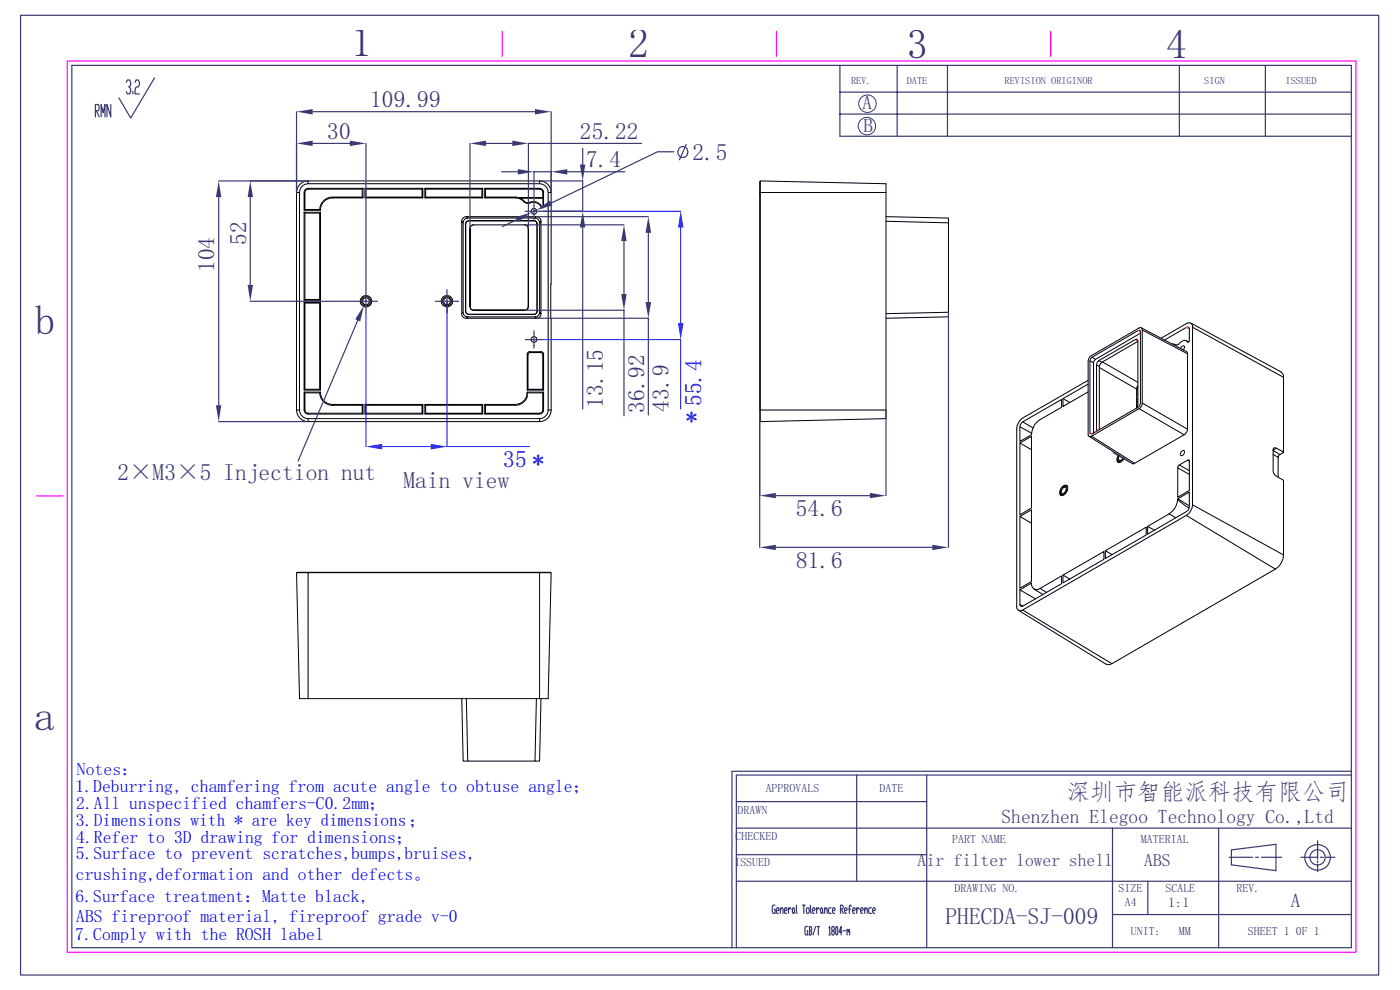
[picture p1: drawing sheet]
<svg xmlns="http://www.w3.org/2000/svg" width="297mm" height="210mm" viewBox="0 0 297 210" stroke-linecap="round" stroke-linejoin="round" font-family="sans-serif">
<path d="M14.3 12.9h273.4v189.1h-273.4zM106.6 6.7v5.3M164.7 6.7v5.3M222.9 6.7v5.3M7.7 105.2h5.7" fill="none" stroke="#f0f" stroke-width=".25"/>
<g fill="none" stroke="#393972" stroke-width=".25">
<path d="M4.4 3.2h288.1v203.6h-288.1zM15.2 13.9h271.5v187.1h-271.5zM26.8 17.5l.2-.5h.5l.2 .5v.4l-.2 .5h-.2M27.5 18.4l.2 .5v.5l-.2 .5h-.5l-.2-.5M28.2 19.4v.5M28.7 17.5l.2-.5h.4l.3 .5v.4l-.3 .5h-.4l-.2 .5v1h.9M32.8 16.5l-5.1 8.5-2.5-4.2M178.2 13.9v15h108.5M178.2 19.5h108.5M190.3 13.9v15M201 13.9v15M250.2 13.9v15"/>
<path d="M268.4 13.9v15M20.2 23.5h.7l.1-.4-.1-.9h-.7v2.6M20.4 23.5l.6 1.3M21.5 24.8v-2.6l.4 1.7 .4-1.7v2.6M23.5 22.2v2.6l-.8-2.6v2.6M46.4 38.4h18.9M178.2 24.2h108.5M46.4 41.8v44.2M46.4 89.4h18.9M156.2 175.7h130.5M156.2 170h40.4M181.7 164.4v22.5"/>
<path d="M196.6 164.4v36.6M236 175.7v25.3M258.5 175.7v25.3M279.5 178.3v3.9M286.7 163.6h-131.4v37.4M286.7 164.4h-130.5v36.6M156.2 186.9h130.5M156.2 181.3h40.4M164.4 192h-.4l-.2 .3v1.1l.2 .3h.4v-.8h-.1M164.7 193.2h.4l.2-.3-.2-.3h-.3l-.1 .3v.5l.1 .3h.3M165.5 193.2l.3-.6h.2l.1 1.1M165.5 192.6v1.1"/>
<path d="M166.4 193.2h.4l.2-.3-.2-.3h-.3l-.1 .3 .1 .8h.3M167.3 192.6v1.1M167.8 192.9l-.1-.3h-.2l-.2 .6M168.2 192.6h.2l.1 .3-.1 .8h-.2l-.1-.3zM168.5 193.4l.2 .3M169 192l.1 1.7M170.2 192h.6M170.5 192v1.7M171.2 192.6h.3l.2 .3v.5l-.2 .3h-.3l-.1-.3v-.5zM171.3 196.5h-.4l-.1 .3 .1 1.5h.4v-.9h-.1M171.6 196.5h.4l.2 .3-.2 .6M171.7 197.4h.3l.2 .6-.2 .3h-.4"/>
<path d="M171.7 196.5v1.8M171.9 192v1.4l.2 .3M172.3 193.2h.5l.1-.3-.1-.3h-.3l-.2 .3v.5l.2 .3h.3M173 196.5l-.5 1.8M173.2 192.6v1.1M173.3 196.5h.6M173.6 196.5v1.8M173.8 192.9l-.1-.3h-.2l-.3 .6M174.2 192.6l.3 .3v.5l-.2 .3-.2-.3zM174.5 193.4l.1 .3M174.9 193.2l.4-.6 .2 1.1M174.9 192.6v1.1"/>
<path d="M175.9 196.8l.1-.3v1.8M175.9 198.3h.2M176.3 192.6h-.4l-.1 .3 .1 .8h.4M176.6 197.4l-.2-.6 .2-.3h.3l.1 .6-.1 .3h-.3l-.2 .3 .2 .6h.3l.1-.3-.1-.6M176.6 193.2h.4l.2-.3-.2-.3h-.3l-.1 .3 .1 .8h.3M177.4 196.5h.2l.1 .3-.1 1.5h-.2l-.1-.3zM178.3 192.9h.4l.2-.3-.2-.6h-.4v1.7M178.5 192.9l.4 .8M178.6 197.7h-.6l.4-1.2v1.8M178.9 197.4h.5M179.2 193.2h.4l.1-.3-.1-.3h-.3l-.1 .3v.5l.1 .3h.3M179.7 197.4l.1-.3 .2 .6"/>
<path d="M179.7 197.1v1.2M180 197.4l.1-.3 .2 1.2M180 192.9h.5M180.6 192.3l-.1-.3h-.2l-.1 1.7M180.9 193.2h.4l.1-.3-.1-.3h-.3l-.1 .3 .1 .8h.3M181.7 192.6v1.1M182.3 192.9l-.1-.3h-.2l-.3 .6M182.6 193.2h.4l.1-.3-.1-.3h-.3l-.1 .3 .1 .8h.3M183.4 193.2l.5-.6 .1 1.1M183.4 192.6v1.1M184.9 192.6h-.5l-.1 .3 .1 .8h.5M185.1 193.2h.4l.2-.3-.2-.3h-.2l-.2 .3v.5l.2 .3h.2"/>
<path d="M236 194h50.7M243.5 186.9v7.1M260.8 181.8h4.9M261.2 180.3l9.5-1.2v5.6l-9.5-1.2zM266.4 181.8h.6M267.6 181.8h4.3M276 181.8h3.5M279.5 182.6v.4M279.5 183.4v1.5M280.1 181.8h.7M281.3 181.8h1.9"/>
<circle cx="279.5" cy="181.9" r="1.63"/>
<circle cx="279.5" cy="181.9" r="2.72"/>
</g>
<g fill="none" stroke="#393972" stroke-width=".21">
<circle cx="183.9" cy="26.7" r="1.86"/>
<circle cx="184" cy="22" r="1.86"/>
</g>
<g fill="none" stroke="#000" stroke-width=".21">
<path d="M65.4 39a1.82 1.82 0 0 0-1.9 1.8h-.6M65.4 38.4a2.46 2.46 0 0 0-2.5 2.4M65.4 39.9a.87 .87 0 0 0-.9 .9M65.4 39.9v.2l-.6 .4-.1 .3M65.4 39.9h11.6M77 39.9l-.2 .2h-11.4M77 39.9v2.1M77.4 39.9l.2 .2h11.9M77.4 39.9h12.3M77.4 39.9v2.1M90.1 39.9h12.3l-.2 .2h-11.9zM90.1 39.9v2.1"/>
<path d="M102.4 39.9v2.1M102.8 39.9h11.7v.2h-11.5zM102.8 39.9v2.1M114.5 38.4v.6a1.82 1.82 0 0 1 1.8 1.8M114.5 38.4a2.46 2.46 0 0 1 2.4 2.4M114.5 38.4h-49.1v.6h49.1M114.5 39.9a.87 .87 0 0 1 .8 .9M62.9 40.8v46.2M63.5 40.8v46.2M64.5 40.8h.2v3.6l-.2 .2zM64.5 45v18.7h3.5M64.5 45l.2 .2v18.3"/>
<path d="M64.5 45h3.5M64.5 44.6h3.5M64.7 45.2h3.1M64.7 44.4h3.1M67.8 45.2l.2-.2v18.7l-.2-.2zM67.8 44.4l.1 .1M67.9 44.5l.1 .1zM70.5 42v-.2h6.3l.2 .2h-6.5a2.53 2.53 0 0 0-2.5 2.5M70.5 41.8a2.69 2.69 0 0 0-2.7 2.6M76.8 40.1v1.7M77.6 41.8h11.9l.2 .2h-12.3zM77.6 40.1v1.7"/>
<path d="M89.5 41.8v-1.7l.2-.2v2.1M90.3 41.8h11.9l.2 .2h-12.3zM90.3 40.1v1.7M98 46.9l.3 .4v18.9l-.3 .3zM98.8 47.4v18.7M98.8 47.4l.1-.3 .5-.3-.6 .3v.3v19l.6 .3h13.9l.3-.1 .4-.5M98.9 46h14.9l-.3 .3h-14.3zM98.9 46a.94 .94 0 0 0-.9 .9M99.2 46.3a1.01 1.01 0 0 0-.9 1M99.4 46.8h13.9zM99.7 48.4a.72 .72 0 0 1 .8-.7l-.4 .1-.4 .6M100.5 47.7h10.8z"/>
<path d="M102.2 40.1v1.7M103 41.8h6.3v.2h-6.5zM103 40.1v1.7M109.3 42l.7 .1 1.2 .7M109.3 41.8l.9 .2M110.2 42l1.1 .7M110.2 41.9v.1M111.2 42.8l.3 .3h.9M111.2 42.8l1.1 .2M111.3 47.7a.72 .72 0 0 1 .8 .7M111.3 47.7a.84 .84 0 0 1 .8 .7M111.3 47.7h.1"/>
<path d="M112.1 48.4v16.7M112.3 43a2.04 2.04 0 0 1 2.7 .9l-.1 .2M112.3 43l.1 .1M112.4 43.1a1.91 1.91 0 0 1 2.5 1M113.3 46.8l.3 .1 .4 .5-.4-.5zM113.5 46.3a1.01 1.01 0 0 1 1 1M113.8 46a.94 .94 0 0 1 1 .9M113.9 47.4v18.7M114 47.4v18.7M114.5 40.1l.6 .4v.3M114.8 46.9v19.6l-.3-.3v-18.9zM114.9 44.1h.4"/>
<path d="M115 43.9h.2M115.1 40.8h.2v3.3l-.1-.2zM115.1 42h-4.9h5M64.5 64.1l.2 .2v18.3l-.2 .1zM64.5 64.1h3.5M64.7 64.3h3.1M67.8 64.3l.2-.2v18.6l-.2-.1zM67.8 63.5h-3.1l-.2 .2M98 66.5a.88 .88 0 0 0 .9 1M98.3 66.2a.94 .94 0 0 0 .9 1M98.8 66.1l.1 .3 .5 .3M98.9 67.5l.3-.3h14.3l.3 .3z"/>
<path d="M99.4 66.7h13.9M99.7 65.1a.73 .73 0 0 0 .8 .7M99.7 65.1a.76 .76 0 0 0 .8 .7M99.7 65.1v-16.7v16.7M100.5 65.8h10.8zM112.1 65.1l-.1 .3-.7 .4M112.1 65.1h.1M112.1 65.1a.73 .73 0 0 1-.8 .7M112.3 74.6h2.6l-.2 .2h-2.2zM112.3 74.6l-.4 .2-.1 .3M112.5 74.8l-.4 .2-.1 .3M114 66.1l-.4 .5-.3 .1"/>
<path d="M114.5 66.2a.94 .94 0 0 1-1 1M114.7 74.8l.4 .2v.3M114.8 66.5a.88 .88 0 0 1-1 1M114.9 74.6l.3 .2 .1 .3M62.9 87a2.46 2.46 0 0 0 2.5 2.4M62.9 87h.6M63.5 87a1.82 1.82 0 0 0 1.9 1.8v.6M64.5 83.2l.2 .1v3.7h-.2zM64.5 87a.87 .87 0 0 0 .9 .8h11.6M64.5 83.2h3.5M64.5 82.7h3.5M64.7 87l.3 .6 .4 .1"/>
<path d="M64.7 82.6h3.1M64.7 83.3h3.1M65.4 88.8h49.1M65.4 89.4h49.1M67.8 83.3a2.72 2.72 0 0 0 2.7 2.7M67.9 83.3l.1-.1v.1M68 83.3a2.53 2.53 0 0 0 2.5 2.5v.2M68 83.3h-.2M70.5 85.8h6.5M70.5 86h6.3M76.8 86l.2-.2v2l-.2-.1zM76.8 87.7h-11.4v.1"/>
<path d="M77.4 85.8l.2 .2v1.7l-.2 .1zM77.4 85.8h12.3l-.2 .2h-11.9M77.4 87.8h12.3M77.6 87.7h11.9M89.7 85.8v2l-.2-.1v-1.7M90.1 85.8h12.3l-.2 .2h-11.9zM90.1 85.8v2M90.3 86v1.7M102.2 87.7h-11.9l-.2 .1h12.3M102.4 85.8v2l-.2-.1v-1.7M102.8 85.8h6.5v.2h-6.3zM102.8 85.8v2l.2-.1v-1.7"/>
<path d="M103 87.7h11.5v.1h-11.7M111.8 83.3v-.1h3.5v3.8a.87 .87 0 0 1-.8 .8M111.8 83.3a2.53 2.53 0 0 1-2.5 2.5M111.8 83.3v.7a2.36 2.36 0 0 1-2.5 2M112 82.6h3.1l.2 .1h-3.5zM112 82.6v-7.3l-.2-.2v7.6M114.5 88.8v.6M115.1 82.6v-7.3l.2-.2v7.6M115.1 87v.3l-.6 .4M115.1 87h.2M115.1 83.3v3.7M115.3 83.2l-.2 .1h-3.3"/>
<path d="M116.3 87v-46.2h.6v46.2M116.9 87h-.6a1.82 1.82 0 0 1-1.8 1.8M116.9 87a2.46 2.46 0 0 1-2.4 2.4"/>
<circle cx="113.3" cy="44.8" r=".61"/>
<circle cx="77.6" cy="63.9" r=".98"/>
<circle cx="77.6" cy="63.9" r="1.22"/>
<circle cx="77.7" cy="63.9" r=".74"/>
<circle cx="94.8" cy="63.9" r=".72"/>
<circle cx="94.8" cy="63.9" r=".98"/>
<circle cx="94.8" cy="63.9" r="1.23"/>
<circle cx="113.3" cy="72" r=".6"/>
</g>
<g fill="#393972">
<path d="M45.8 86h1.1l-.5 3.4z"/>
<path d="M46.4 38.4l.5 3.4h-1.1z"/>
</g>
<path d="M77.6 66.4v28.3M94.8 64v30.7h17.5M81.1 94.7h10.3" fill="none" stroke="#00f" stroke-width=".21"/>
<g fill="#00f">
<path d="M77.6 94.7l3.5-.5v1.1z"/>
<path d="M91.4 94.2l3.4 .5-3.4 .6z"/>
</g>
<path d="M99.7 30.4v18M103.1 30.4h5.6M136.1 30.4h-24v18" fill="none" stroke="#393972" stroke-width=".25"/>
<g fill="#393972">
<path d="M99.7 30.4l3.4-.6v1.2z"/>
<path d="M108.7 29.8l3.4 .6-3.4 .6z"/>
</g>
<path d="M111.4 47.7h21M132.4 51.1v11.3M111.4 65.8h21v22.4" fill="none" stroke="#393972" stroke-width=".25"/>
<g fill="#393972">
<path d="M132.4 47.7l.5 3.4h-1.1z"/>
<path d="M131.8 62.4h1.1l-.5 3.4z"/>
</g>
<path d="M113.9 46h23.6M137.5 49.4v14.7M113.9 67.5h23.6v20.5" fill="none" stroke="#393972" stroke-width=".25"/>
<g fill="#393972">
<path d="M137.5 46l.6 3.4h-1.2z"/>
<path d="M136.9 64.1h1.2l-.6 3.4z"/>
</g>
<path d="M115.2 44.8h29.2M144.4 48.2v20.4M115.2 72h29.2v14.8" fill="none" stroke="#00f" stroke-width=".21"/>
<g fill="#00f">
<path d="M144.4 44.8l.6 3.4h-1.2z"/>
<path d="M143.8 68.6h1.2l-.6 3.4z"/>
</g>
<path d="M62.9 23.7v17.1M66.3 23.7h47.2M116.9 23.7v17.1" fill="none" stroke="#393972" stroke-width=".25"/>
<g fill="#393972">
<path d="M113.5 23.1l3.4 .6-3.4 .6z"/>
<path d="M62.9 23.7l3.4-.6v1.2z"/>
</g>
<g fill="none" stroke="#393972" stroke-width=".25">
<path d="M143 32.2h-3.5l-22.6 10.9M145.6 30.6l-1.5 3.3M109.6 46.6l-3 1.5M113.8 44.6l-1.1 .5"/>
<circle cx="144.9" cy="32.2" r="1.14"/>
</g>
<g fill="#393972">
<path d="M109.4 46l3.3-.9-2.8 2z"/>
<path d="M113.8 44.6l2.9-2.1 .5 1.1z"/>
</g>
<path d="M106.4 36.4h3.5M120.4 36.4h12.1M116.9 40.8v-4.4h-3.6v6.5" fill="none" stroke="#393972" stroke-width=".25"/>
<g fill="#393972">
<path d="M109.9 35.9l3.4 .5-3.4 .6z"/>
<path d="M116.9 36.4l3.5-.5v1.1z"/>
</g>
<path d="M114.5 38.4h9.1v6.4h-8.4M123.6 31.5v3.4M123.6 48.2v38.6" fill="none" stroke="#393972" stroke-width=".25"/>
<g fill="#393972">
<path d="M123 34.9h1.2l-.6 3.5z"/>
<path d="M123.6 44.8l.6 3.4h-1.2z"/>
</g>
<path d="M53.1 38.4h12.2M53.1 41.8v18.6M53.1 63.9h22" fill="none" stroke="#393972" stroke-width=".25"/>
<g fill="#393972">
<path d="M53.1 38.4l.6 3.4h-1.2z"/>
<path d="M52.5 60.4h1.2l-.6 3.5z"/>
</g>
<path d="M62.9 30.4v10.4M66.3 30.4h7.9M77.6 30.4v31" fill="none" stroke="#393972" stroke-width=".25"/>
<g fill="#393972">
<path d="M74.2 29.8l3.4 .6-3.4 .6z"/>
<path d="M62.9 30.4l3.4-.6v1.2z"/>
<path d="M77.2 64.8l-.8 3.4-1-.5z"/>
</g>
<path d="M113.3 43v1.8h-1.9M115.1 44.8h-1.8v1.9M75.9 67.9l-12.7 29.9M77.6 61.5v2.4h-2.4M80.1 63.9h-2.5v2.5M94.8 61.5v2.4h-2.4M97.3 63.9h-2.5v2.5M113.3 70.2v1.8h-1.9M115.1 72h-1.8v1.9M161.2 87v18.1M188 87v18.1M164.6 105.1h19.9" fill="none" stroke="#393972" stroke-width=".25"/>
<path d="M161.3 38.4l26.7 .6v1.8h-26.7zM161.3 38.5h-.1v2.3M161.2 40.8h.1v46.2h-.1zM188 46l13.2 .3v1l-13.2-.4M188 40.8v46.2M201.2 47.3v18.9l-13.2 .3M201.2 66.2v1l-13.2 .3M161.2 87v2.3h.1M161.3 87h26.7v1.8l-26.7 .6z" fill="none" stroke="#000" stroke-width=".21"/>
<g fill="#393972">
<path d="M161.2 105.1l3.4-.6v1.2z"/>
<path d="M184.5 104.5l3.5 .6-3.5 .6z"/>
</g>
<path d="M201.2 66.3v49.8M161.2 87v29.1M164.6 116.1h33.2" fill="none" stroke="#393972" stroke-width=".25"/>
<g fill="#393972">
<path d="M197.8 115.6l3.4 .5-3.4 .6z"/>
<path d="M161.2 116.1l3.4-.5v1.1z"/>
</g>
<g fill="none" stroke="#000" stroke-width=".21">
<path d="M231.2 76.6l.8 .3M231.4 76.1l.3-.3 9.8-5.7h.4v15.4l-.1 .5-.3 .3-10 5.8-.3-.3v-15.2zM231.7 75.8l.7 .4M232 76.9v14.9M232.4 76.2l-.4 .7M232.6 77.4l.6 .3v13.4M233.2 78l7.9 4.5v4.1M233.7 76.9l-.5 .8M233.9 76.8l7.5 4.3M241.4 72.4l-7.7 4.5-.6-.4M241.9 70.7l-9.5 5.5M242.1 69.5l9.6 5.1 .2 .2v16.2a1.49 1.49 0 0 1-.7 1.2l-10.8 6.2-9.3-5.8"/>
<path d="M242.3 70a.41 .41 0 0 0-.2-.5 .41 .41 0 0 0-.5 .1l-10 5.8a1.49 1.49 0 0 0-.8 1.2v15.5a.44 .44 0 0 0 .3 .5 .44 .44 0 0 0 .5-.1M247.1 72.1l4.7-2.7a.38 .38 0 0 1 .5 .4v2.6l-.3 .2a1.06 1.06 0 0 0-1.8 .2l-.6 .4-.9-.2M249.3 73.1l.2 .1M250.4 73.9l.3-.4 .5-.2a.62 .62 0 0 1-.2 .9M251.7 72.3l.4 .2M251.9 75l-9.6-5v15.5M252.6 68.5l19.2 10.4 .5 .7v.4M253 69.4a.8 .8 0 0 0-.4-.8 .8 .8 0 0 0-.9 0l-5.4 3.1M253 69.4l19.3 10.6v15.9M253 69.4v37.7M216.4 94l2.4-1.4v15.2l-2.4 1.4zM216.4 94l2.4 1.4"/>
<path d="M216.4 90.5l2.5 1.4M217 89.5l8.2-4.8v1.7l-4.6 2.6a4.2 4.2 0 0 0-1.8 3.2l-2.4 1.4v-3.1l.1-.4zM217 89.5l2.2 1.3M225.5 84.6l1.4 .8M230.8 80.7l-13.8 8a2.96 2.96 0 0 0-1.3 2.3v37.6a.8 .8 0 0 0 .4 .8 .8 .8 0 0 0 .9 0M230.8 81.5l-5.3 3.1v1.6l5.3-3.1M231.6 92.5l9.1 5.8M237.1 97.4l.2 .7M237.3 96.5l-.1 .3a.88 .88 0 0 0 .2 1.3 1.32 1.32 0 0 0 1.1-.8M237.4 96.6a.87 .87 0 0 0 0 1.3 1.05 1.05 0 0 0 .9-.7M237.5 96.7a.67 .67 0 0 0 0 1 .8 .8 0 0 0 .8-.6M241.2 86.5l.2-.6v-13.6l-.3-.3-8 4.5-.4 .4-.1 .5v13.6l.2 .3"/>
<path d="M241.4 82l-.2 .4v4.1M241.4 81.8l-.3 .7M241.4 84.4l-.2 .1M241.6 86.7l-10 5.8M249.9 99.2l2.4 1.5M250.1 98.7l1.9-1.1h.3v6.4l-2.4 1.5v-6.5zM250.2 98.6l2.1 1.2M250.7 95.7l.3-.2a.6 .6 0 0 1 .2 .8 .6 .6 0 0 1-.8 .2v-.4zM251.9 91l-9.6-5.5a1.33 1.33 0 0 1-.7 1.2l9.6 5.5M252 97.6l.3 .2M270.1 96.4l1 .6M270.1 95.6l1.4 .8"/>
<path d="M270.8 95.1l-.7 .4M271.1 97v4.2M271.5 96.4l-.4 .6M272.3 95.9l-1.5-.8a.41 .41 0 0 0-.5-.1 .41 .41 0 0 0-.2 .5v4.3a1.33 1.33 0 0 0 .7 1.2l1.5 .9v15.8M272.3 95.9l-.8 .5M272.3 95.9v.1M216.4 109.5l2.4-1.4v15.2l-2.4 1.5zM216.4 109.5l2.4 1.5M225 104.4l.1 .7M225.2 103.4a.75 .75 0 0 1 1.3-.2 1.47 1.47 0 0 1-1.5 1.9 1.24 1.24 0 0 1 .2-1.7zM225.4 103.4l.5-.3 .2 .1a1.16 1.16 0 0 1-.9 1.7 .98 .98 0 0 1 .2-1.5zM225.6 103.4h.4a.89 .89 0 0 1-.7 1.3 .9 .9 0 0 1 .3-1.3z"/>
<path d="M226.4 103l-.8 .2M234.5 116.8l8.7-5v1.7l-8.7 5zM234.5 116.8l1.4 .8M243.5 111.7l1.4 .8M248 109l1.4 .8M249.9 105.9l2.4-1.5v3.1l-.3 .8-8.5 5v-1.6l4.5-2.7M249.9 105.9a4.1 4.1 0 0 1-1.9 3.1M249.9 105.9l2.3 1.9M249.9 105.8l2.4 1.5M251.7 109.3a2.86 2.86 0 0 0 1.3-2.2l19.3 10.6M251.7 109.3l18.9 11.4M251.7 109.3l-34.7 20.1"/>
<path d="M272.3 117.7a3.8 3.8 0 0 1-1.7 3M65.4 121.4l-2.3 .1M114.5 121.5h2.4l-.6 26.7h-1.8zM114.5 121.5h-49.1v26.7h49.1M114.5 121.4l-51.6 .1 .6 26.7h1.9M114.5 121.5h2.3M216 129.4l18.6 11.5 .4 .1 .9-.2M216.4 125.1l3.3 1.9M216.4 128.2l.6 .4M219.3 125l1.9 1.1M220.6 124.8l4.6-2.6v1.6l-8.4 4.8a.38 .38 0 0 1-.4-.4v-3.1M220.6 124.8a1.15 1.15 0 0 1-1.3 .1 1.15 1.15 0 0 1-.5-1.2l-2.4 1.4"/>
<path d="M220.6 124.8l1.4 .9M225.5 122l8.7-5v1.6l-8.7 5zM225.5 122l1.4 .8M270.6 120.7l-34.7 20.1-18.9-11.4M98 148.2l.3 13.2h.9M98.9 148.2l.3 13.2h14.3M113.8 148.2l-.3 13.2h1l.3-13.2"/>
</g>
<path d="M240.8 72l.6 .4M241.5 70.1l.4 .3M249.4 73.1l.1 .1M251.7 69.5l.6 .3M231.2 91.8l.5 .2M232.6 91l.4 .2M241.1 82.5l.1 .2M241.4 84.3l-.2 .1" fill="none" stroke="#f00" stroke-width=".21"/>
<path d="M236.1 96l3.6 2.1" fill="none" stroke="#393972" stroke-width=".21"/>
<g font-size="8.8" fill="#393972">
<text x="74.5" y="11.9">1</text>
<text x="133.3" y="12.2">2</text>
<text x="192.4" y="12.2">3</text>
<text x="247.4" y="12.3">4</text>
<text x="7.4" y="70.9">b</text>
<text x="7.2" y="154.8">a</text>
</g>
<g font-size="5" fill="#393972">
<text x="78.5" y="22.8">109.99</text>
<text x="69.4" y="29.5">30</text>
<text x="123" y="29.5">25.22</text>
<text x="124.3" y="35.5">7.4</text>
<text x="146.9" y="33.9">2.5</text>
<text x="52.2" y="52" transform="rotate(-90 52.2 52)">52</text>
<text x="45.5" y="57.7" transform="rotate(-90 45.5 57.7)">104</text>
<text x="127.9" y="86.5" transform="rotate(-90 127.9 86.5)">13.15</text>
<text x="136.7" y="87.6" transform="rotate(-90 136.7 87.6)">36.92</text>
<text x="141.8" y="87.3" transform="rotate(-90 141.8 87.3)">43.9</text>
<text x="24.9" y="101.8">2×M3×5 Injection nut</text>
<text x="85.6" y="103.5">Main view</text>
<text x="168.8" y="109.4">54.6</text>
<text x="168.9" y="120.4">81.6</text>
<text x="226.3" y="169.7">深圳市智能派科技有限公司</text>
<text x="200.6" y="196">PHECDA-SJ-009</text>
</g>
<g font-size="5" fill="#00f">
<text x="148.7" y="86.2" transform="rotate(-90 148.7 86.2)">55.4</text>
<text x="145.5" y="90.1">*</text>
<text x="106.8" y="99">35 *</text>
</g>
<g font-size="4.1" fill="#393972">
<text x="183" y="23.1">A</text>
<text x="183.2" y="28.1">B</text>
<text x="212.5" y="174.6">Shenzhen Elegoo Technology Co.,Ltd</text>
<text x="273.9" y="192.3">A</text>
</g>
<g font-size="3.8" fill="#00f">
<text x="16.3" y="164.4">Notes：</text>
<text x="16" y="168">1.Deburring, chamfering from acute angle to obtuse angle；</text>
<text x="16.1" y="171.6">2.All unspecified chamfers-C0.2mm；</text>
<text x="16.1" y="175.2">3.Dimensions with * are key dimensions；</text>
<text x="16.2" y="178.8">4.Refer to 3D drawing for dimensions；</text>
<text x="16.1" y="182.3">5.Surface to prevent scratches,bumps,bruises,</text>
<text x="16" y="191.2">6.Surface treatment：Matte black,</text>
<text x="16.1" y="186.7">crushing,deformation and other defects。</text>
<text x="16.1" y="195.6">ABS fireproof material, fireproof grade v-0</text>
<text x="16" y="199.3">7.Comply with the ROSH label</text>
</g>
<g font-size="3.8" fill="#393972">
<text x="194.6" y="183.8">Air filter lower shell</text>
<text x="242.7" y="183.7">ABS</text>
</g>
<text font-size="3" fill="#393972" x="247.8" y="192.4">1:1</text>
<g font-size="2.5" fill="#393972">
<text x="156.5" y="172.7">DRAWN</text>
<text x="162.4" y="168.1">APPROVALS</text>
<text x="186.6" y="168.1">DATE</text>
<text x="156" y="178.2">CHECKED</text>
<text x="202" y="178.8">PART NAME</text>
<text x="242" y="178.8">MATERIAL</text>
<text x="155.8" y="183.7">ISSUED</text>
<text x="202.5" y="189.3">DRAWING NO.</text>
<text x="237.3" y="189.3">SIZE</text>
<text x="247.2" y="189.3">SCALE</text>
<text x="262.3" y="189.3">REV.</text>
<text x="238.6" y="192.3">A4</text>
<text x="239.9" y="198.3">UNIT:</text>
<text x="250.1" y="198.3">MM</text>
<text x="264.8" y="198.3">SHEET 1</text>
<text x="274.9" y="198.3">0F 1</text>
</g>
<g font-size="2.2" fill="#393972">
<text x="180.6" y="17.8">REV.</text>
<text x="192.4" y="17.8">DATE</text>
<text x="213.1" y="17.8">REVISION ORIGINOR</text>
<text x="255.5" y="17.8">SIGN</text>
<text x="272.7" y="17.8">ISSUED</text>
</g>
</svg>
